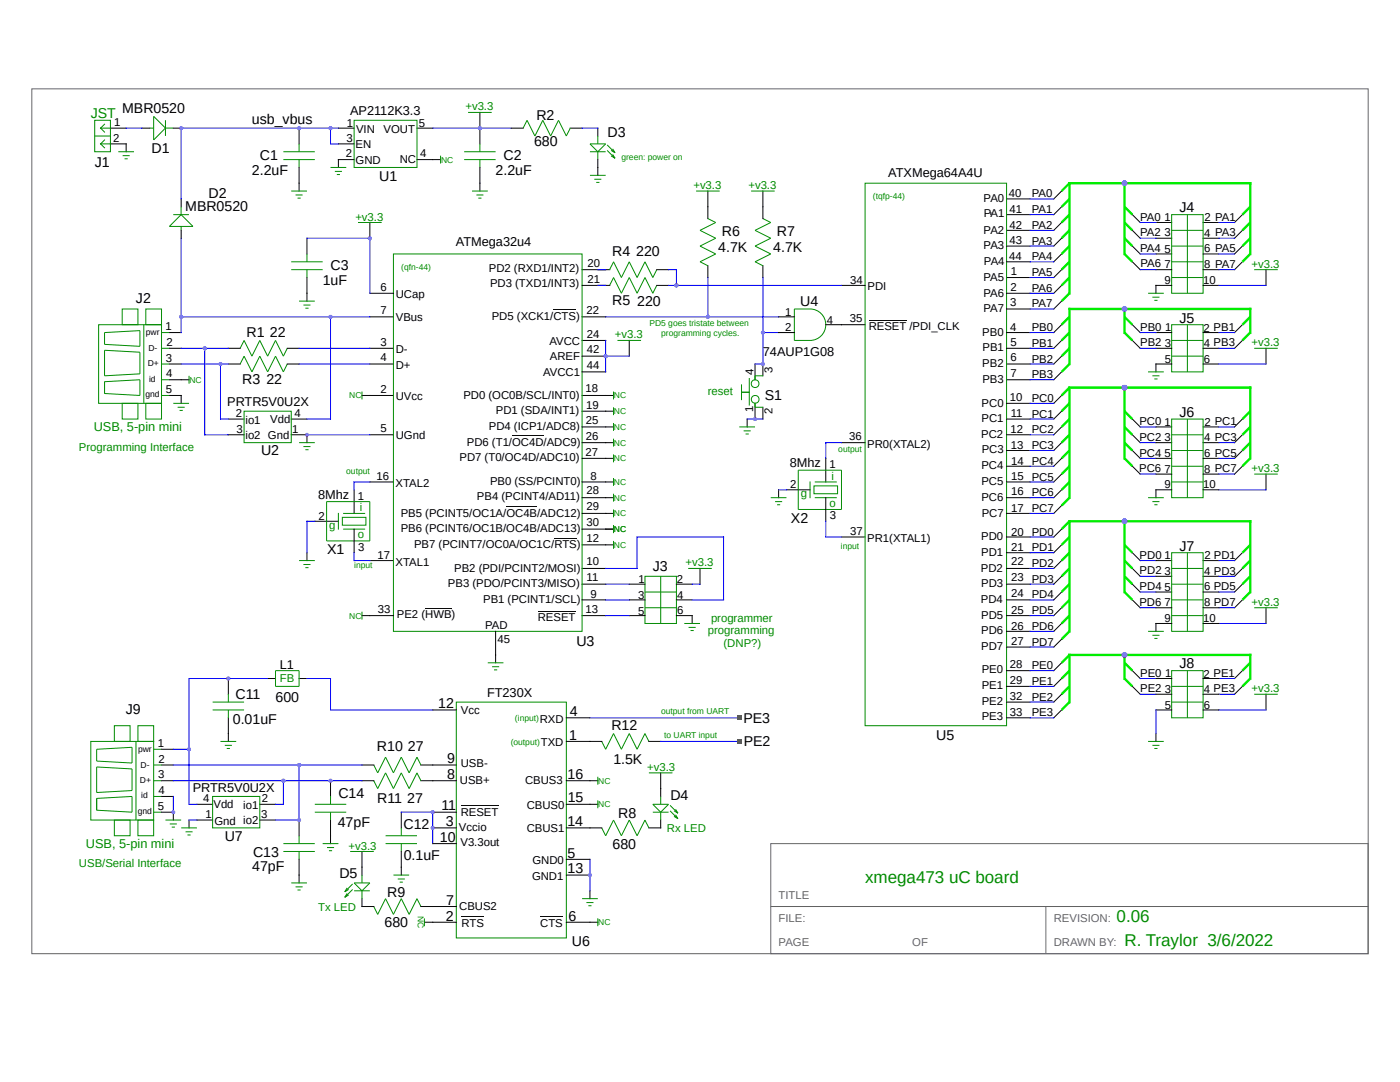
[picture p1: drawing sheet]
<svg xmlns="http://www.w3.org/2000/svg" width="279mm" height="216mm" viewBox="0 0 279 216" stroke-linecap="round" stroke-linejoin="round" font-family="sans-serif">
<path d="M6.4 17.7h266.6v172.6h-266.6zM153.8 168.3h119.2v22h-119.2zM153.8 180.9h119.2M208.7 180.9v9.4" fill="none" stroke="#666" stroke-width=".2"/>
<g fill="none" stroke="#000" stroke-width=".2">
<path d="M22 25.6h3.2M22 28.7h3.2v1.6M28.3 25.6h1.6M34.6 25.6h1.6M36.2 39.7v1.6M59.7 25.6v3.1M59.7 33.4v4.7M67.5 25.6h3.2M67.5 28.7h3.2M70.7 31.8h-3.2v1.6M83.2 25.6h3.2M83.2 31.8h4.7"/>
<path d="M95.8 22.4v6.3M95.8 33.4v4.7M102 25.6h2.4M113.8 25.6h2.4M119.3 25.6v1.5M119.3 31.8v3.2M141.3 38.1v5.5M152.3 38.1v5.5M200.9 39.7h4.7M211.9 38.1l-1.6 1.6M36.2 46v1.5M61.3 47.5v3.2"/>
<path d="M61.3 55.4v4.7M73.8 58.5h4.7M73.8 44.4v3.1M116.2 56.9h5.5M116.2 53.8h5.5M131.1 56.9h2.3M131.1 53.8h2.3M141.3 53v2.4M152.3 53v2.4M167.9 56.9h4.7M197.7 42.4v.4M200.9 42.8h4.7"/>
<path d="M200.9 46h4.7M200.9 55.4h4.7M200.9 52.2h4.7M200.9 58.5h4.7M200.9 49.1h4.7M211.9 41.3l-1.6 1.5M211.9 47.5l-1.6 1.6M211.9 44.4l-1.6 1.6M211.9 56.9l-1.6 1.6M211.9 53.8l-1.6 1.6M211.9 50.7l-1.6 1.5M226 42.8l1.6 1.6"/>
<path d="M226 46l1.6 1.5M226 49.1l1.6 1.6M226 52.2l1.6 1.6M230.7 44.4h3.1M230.7 47.5h3.1M230.7 50.7h3.1M230.7 53.8h3.1M233.8 56.9h-3.1v1.6M240.1 56.9h3.1M240.1 44.4h3.1M240.1 47.5h3.1M240.1 50.7h3.1"/>
<path d="M240.1 53.8h3.1M247.9 42.8l-1.5 1.6M247.9 46l-1.5 1.5M247.9 49.1l-1.5 1.6M247.9 52.2l-1.5 1.6M252.7 53.8v3.1M33.8 72.6h2.4M33.8 75.8h3.9M33.8 66.4h2.4M33.8 69.5h2.4M33.8 78.9h2.4v1.6M45.6 72.6h2.4"/>
<path d="M45.6 69.5h2.4M57.3 72.6h2.4M57.3 69.5h2.4M72.2 78.9h6.3M73.8 72.6h4.7M73.8 69.5h4.7M73.8 63.2h4.7M110.4 61.8h4.6M116.2 78.9h6.2M116.2 63.2h4.7M116.2 67.9h4.7M116.2 71.1h4.7"/>
<path d="M116.2 74.2h4.7M125.6 67.9v3.2M150.7 72.6v3.2M152.3 72.6v2.4M155.4 66.4h3.1M155.4 63.2h3.1M164.8 64.8h7.8M173.4 63.9h7.5M200.9 72.6h4.7M200.9 75.8h4.7M200.9 61.7h4.7M200.9 66.4h4.7"/>
<path d="M200.9 69.5h4.7M211.9 60.1l-1.6 1.6M211.9 78.9l-1.6 1.6M211.9 64.8l-1.6 1.6M211.9 67.9l-1.6 1.6M211.9 74.2l-1.6 1.6M211.9 71.1l-1.6 1.5M226 64.8l1.6 1.6M226 67.9l1.6 1.6M230.7 66.4h3.1M230.7 69.5h3.1M233.8 72.6h-3.1v1.6"/>
<path d="M240.1 72.6h3.1M240.1 66.4h3.1M240.1 69.5h3.1M247.9 64.8l-1.5 1.6M247.9 67.9l-1.5 1.6M252.7 69.5v3.1M45.6 86.8h3.1M45.6 83.6h3.1M58.1 86.8h3.2v1.5M58.1 83.6h3.2M70.7 97.7v4.7M73.8 86.8h4.7"/>
<path d="M73.8 96.2h4.7M102.2 86.9h6.3M116.2 88.3h6.2M116.2 99.3h6.2M116.2 96.2h6.2M116.2 82h6.2M116.2 85.2h6.2M116.2 91.5h6.2M149.1 83.6v1.6M150.7 80.5v3.1M152.3 81.3v2.3M155.4 97.7v1.6"/>
<path d="M157 97.7h4.7M164.8 91.5v4.7M164.8 99.3v4.7M167.9 88.3h4.7M200.9 86.8h4.7M200.9 89.9h4.7M200.9 80.5h4.7M200.9 83.6h4.7M200.9 99.3h4.7M200.9 93h4.7M200.9 96.2h4.7M211.9 82l-1.6 1.6"/>
<path d="M211.9 88.3l-1.6 1.6M211.9 85.2l-1.6 1.6M211.9 97.7l-1.6 1.6M211.9 94.6l-1.6 1.6M211.9 91.5l-1.6 1.5M226 83.6l1.6 1.6M226 86.8l1.6 1.5M226 89.9l1.6 1.6M226 93l1.6 1.6M230.7 88.3h3.1M230.7 85.2h3.1M230.7 91.5h3.1"/>
<path d="M230.7 94.6h3.1M233.8 97.7h-3.1v1.6M240.1 88.3h3.1M240.1 85.2h3.1M240.1 91.5h3.1M240.1 97.7h3.1M240.1 94.6h3.1M247.9 83.6l-1.5 1.6M247.9 86.8l-1.5 1.5M247.9 89.9l-1.5 1.6M247.9 93l-1.5 1.6M252.7 94.6v3.1"/>
<path d="M61.3 110.3v1.6M62.8 104h4.7M70.7 105.6v4.7M73.8 111.9h4.7M101.1 101.1h6.1M110.6 107.4h4.5M116.2 102.4h6.2M116.2 116.6h4.7M116.2 119.7h4.7M116.2 113.4h4.7M116.2 108.7h6.2M116.2 105.6h6.2"/>
<path d="M125.6 116.6h3.1M125.6 119.7h3.1M135 116.6h3.1M135 119.7h3.1M139.7 113.4v3.2M167.9 107.2h4.7M200.9 107.2h4.7M200.9 102.4h4.7M200.9 116.6h4.7M200.9 119.7h4.7M200.9 110.3h4.7M200.9 113.4h4.7"/>
<path d="M211.9 100.9l-1.6 1.5M211.9 105.6l-1.6 1.6M211.9 108.7l-1.6 1.6M211.9 115l-1.6 1.6M211.9 111.9l-1.6 1.5M211.9 118.1l-1.6 1.6M226 110.3l1.6 1.6M226 113.4l1.6 1.6M226 116.6l1.6 1.5M226 119.7l1.6 1.6M230.7 111.9h3.1M230.7 115h3.1"/>
<path d="M230.7 118.1h3.1M240.1 111.9h3.1M240.1 115h3.1M240.1 118.1h3.1M247.9 110.3l-1.5 1.6M247.9 113.4l-1.5 1.6M247.9 116.6l-1.5 1.5M247.9 119.7l-1.5 1.6M45.6 135.4v3.1M53.4 135.4h1.6M59.7 135.4h1.6M72.2 122.8h6.3"/>
<path d="M84.9 121.4h5.2M98.9 126v6.3M107.3 121.9h7.5M116.2 122.8h4.7M125.6 122.8h3.1M135 122.8h3.1v1.6M200.9 129.1h4.7M200.9 122.8h4.7M200.9 126h4.7M200.9 137h4.7M200.9 133.8h4.7M211.9 127.5l-1.6 1.6"/>
<path d="M211.9 124.4l-1.6 1.6M211.9 121.3l-1.6 1.5M211.9 132.3l-1.6 1.5M211.9 135.4l-1.6 1.6M211.9 138.5l-1.6 1.6M226 133.8l1.6 1.6M226 137l1.6 1.5M230.7 121.3h3.1M230.7 135.4h3.1M230.7 138.5h3.1M233.8 124.4h-3.1v1.6M240.1 124.4h3.1"/>
<path d="M240.1 121.3h3.1M240.1 135.4h3.1M240.1 138.5h3.1M247.9 133.8l-1.5 1.6M247.9 137l-1.5 1.5M252.7 121.3v3.1M252.7 138.5v3.2M32.2 152.6h2.4M32.2 155.8h2.4M32.2 158.9h2.4M32.2 149.5h2.4M45.6 143.2v4.7"/>
<path d="M66 155.8v3.1M72.2 152.6h2.4M72.2 155.8h2.4M84 152.6h7.1M84 155.8h7.1M86.4 141.7h4.7M113 143.2h4.7M113 155.8h6.3M113 147.9h7.1M129.5 147.9h2.4M131.9 154.2v4.7M200.9 140.1h4.7"/>
<path d="M200.9 143.2h4.7M211.9 141.7l-1.6 1.5M230.7 146.4v1.5M230.7 141.7h3.1M240.1 141.7h3.1M32.2 162.1h2.4v1.5M37.7 163.6v1.6M39.3 163.6h3.1M39.3 160.5h3.1M51.8 163.6h3.2M51.8 160.5h3.2M59.7 163.6v3.2"/>
<path d="M59.7 171.5v4.7M66 163.6v4.7M72.2 169.9v4.7M72.2 179.3v1.6h2.4M80.1 162.1v3.1M80.1 169.9v4.7M86.4 165.2h4.7M86.4 162.1h4.7M86.4 168.3h4.7M91.9 160.8h7.6M113 165.2h7.1M113 160.5h6.3"/>
<path d="M113 171.5h4.7M113 174.6h4.7M117.7 177.7v1.6M131.9 163.6v1.6h-2.4M84 180.9h7.1M84.8 184h6.3M92.1 183h4.5M107.8 182.9h4.5M113 184h6.3"/>
</g>
<g fill="none" stroke="#008b00" stroke-width=".2">
<path d="M18.9 24h3.1v6.3h-3.1zM18.9 27.1h3.1M20.1 28.7h1.9M20.1 25.6h1.9M20.1 25.6l.8 .8M20.1 28.7l.8 .8M20.9 24.8l-.8 .8M20.9 27.9l-.8 .8M23.6 30.3h3.1M24.5 31.1h1.4M24.9 31.7h.6M29.9 25.6h.8"/>
<path d="M30.7 23.2l2.3 2.4-2.3 2.3zM33 24v3.1M33 25.6h1.6M56.6 30.3h6.2M56.6 31.8h6.2M58.1 38.1h3.2M59 38.9h1.4M59.4 39.5h.6M59.7 28.7v1.6M59.7 31.8v1.6M66 33.4h3.1M66.8 34.2h1.4"/>
<path d="M67.2 34.8h.6M70.7 24h12.5v9.4h-12.5zM87.9 31.1v1.5M92.6 30.3h6.3M92.6 31.8h6.3M93.4 22.4h4.7M94.2 38.1h3.1M95.1 38.9h1.4M95.5 39.5h.6M95.8 28.7v1.6M95.8 31.8v1.6M104.4 25.6l.8-1.6 1.6 3.1 1.5-3.1 1.6 3.1 1.6-3.1 1.5 3.1 .8-1.5"/>
<path d="M117.7 30.3h3.2M117.7 28.7h3.2l-1.6 1.6zM117.7 35h3.2M118.6 35.8h1.4M119 36.4h.6M119.3 27.1v1.6M119.3 30.3v1.5M121.2 28.9l1.5 1.6M121.2 30l1.5 1.6M122 30l.7 .5M122 31.1l.7 .5M122.3 29.7l.4 .8"/>
<path d="M122.3 30.8l.4 .8M138.9 38.1h4.7M149.9 38.1h4.7M172.6 36.6h28.3v108.2h-28.3zM34.6 42.8h3.1M36.1 42.8l2.4 2.4h-4.7zM36.1 41.3v1.5M36.2 45.2l-.1 .8M58.1 52.2h6.3M58.1 53.8h6.3M61.3 50.7v1.5M61.3 53.8v1.6"/>
<path d="M71.5 44.4h4.7M78.5 50.7h37.7v75.3h-37.7zM121.7 56.9l.7-1.5 1.6 3.1 1.6-3.1 1.5 3.1 1.6-3.1 1.6 3.1 .8-1.6M121.7 53.8l.7-1.6 1.6 3.2 1.6-3.2 1.5 3.2 1.6-3.2 1.6 3.2 .8-1.6M141.3 43.6l1.5 .8-3.1 1.6 3.1 1.5-3.1 1.6 3.1 1.6-3.1 1.5 1.6 .8M152.3 43.6l1.5 .8-3.1 1.6 3.1 1.5-3.1 1.6 3.1 1.6-3.1 1.5 1.6 .8M229.1 58.5h3.2M230 59.3h1.4M230.4 59.9h.6M233.8 42.8h6.3v15.7h-6.3zM233.8 55.4h6.3M233.8 46h6.3"/>
<path d="M233.8 49.1h6.3M233.8 52.2h6.3M237 42.8v15.7M250.3 53.8h4.7M19.7 64.8h12.5v15.7h-12.5zM20.9 66.4l7-.4v3.1l-7-.4zM20.9 69.9l7 .4v4.3l-7 .4zM20.9 76.2l7-.4v3.1l-7-.4zM24.4 61.7h3.1v3.1h-3.1zM28.7 64.8v15.7M29.1 61.7h3.1v3.1h-3.1zM32.2 69.5h1.6"/>
<path d="M32.2 66.4h1.6M32.2 72.6h1.6M32.2 75.8h1.6M32.2 78.9h1.6M37.7 75v1.6M48.7 71.1l1.6 3.1 1.5-3.1 1.6 3.1 1.6-3.1 1.6 3.1 .7-1.6M48.7 67.9l1.6 3.2 1.5-3.2 1.6 3.2 1.6-3.2 1.6 3.2 .7-1.6M48.7 71.1l-.8 1.5M48.7 67.9l-.8 1.6M59.7 60.1h3.1M60.6 60.9h1.4M60.9 61.5h.7"/>
<path d="M72.2 78.1v1.6M122.4 78.1v1.6M123.2 67.9h4.7M148 78.3h1.6M148 76.7v3.1M149.5 75.4v5.5M152.3 75h-1.6v.8M158.5 61.7h3.2a3.1 3.1 0 0 1 3.1 3.1 3.1 3.1 0 0 1-3.1 3.1h-3.2zM229.1 74.2h3.2M230 75h1.4M230.4 75.6h.6M233.8 64.8h6.3v9.4h-6.3z"/>
<path d="M233.8 67.9h6.3M233.8 71.1h6.3M237 64.8v9.4M250.3 69.5h4.7M24.4 80.5h3.1v3.1h-3.1zM29.1 80.5h3.1v3.1h-3.1zM34.6 80.5h3.1M35.5 81.3h1.4M35.8 81.9h.7M48.7 82h9.4v6.3h-9.4zM59.7 88.3h3.1M60.6 89.1h1.4"/>
<path d="M60.9 89.7h.7M122.4 81.3v1.5M122.4 84.4v1.6M122.4 87.5v1.6M122.4 90.7v1.5M122.4 95.4v1.6M122.4 98.5v1.6M147.5 85.2h3.2M148.4 86h1.4M148.8 86.6h.6M150.7 80.5v.8h1.6M153.8 99.3h3.2"/>
<path d="M159.3 93.8h8.6v7.9h-8.6zM161.7 96.2v3.1M162.4 97h4.8v1.5h-4.8zM162.6 99.3h4.4M162.6 96.2h4.4M229.1 99.3h3.2M233.8 83.6h6.3v15.7h-6.3zM233.8 96.2h6.3M233.8 86.8h6.3M233.8 89.9h6.3M233.8 93h6.3M237 83.6v15.7"/>
<path d="M250.3 94.6h4.7M59.7 111.9h3.1M60.6 112.6h1.4M60.9 113.3h.7M65.2 100.1h8.6v7.8h-8.6zM67.5 102.4v3.2M68.3 103.2h4.7v1.6h-4.7zM68.5 102.4h4.4M68.5 105.6h4.4M122.4 101.7v1.5M122.4 104.8v1.6M122.4 107.9v1.6"/>
<path d="M128.7 115h6.3v9.4h-6.3zM128.7 118.1h6.3M131.9 115v9.4M137.3 113.4h4.8M154.7 100.1h1.4M155.1 100.7h.6M230 100.1h1.4M230.4 100.7h.6M233.8 110.3h6.3v15.7h-6.3zM233.8 113.4h6.3M233.8 116.6h6.3M233.8 119.7h6.3"/>
<path d="M237 110.3v15.7M45.6 138.5v1.6M55 133.8h4.7v3.2h-4.7zM72.2 122.1v1.5M97.3 132.3h3.2M98.2 133h1.4M98.6 133.7h.6M128.7 121.3h6.3M136.6 124.4h3.1M137.4 125.2h1.4M137.8 125.8h.6M229.1 126h3.2"/>
<path d="M230 126.8h1.4M230.4 127.4h.6M233.8 133.8h6.3v9.4h-6.3zM233.8 122.8h6.3M233.8 137h6.3M237 133.8v9.4M250.3 121.3h4.7M250.3 138.5h4.7M18.1 147.9h12.6v15.7h-12.6zM19.3 149.5l7.1-.4v3.2l-7.1-.4zM19.3 153l7.1 .4v4.3l-7.1 .4zM19.3 159.3l7.1-.4v3.2l-7.1-.4z"/>
<path d="M22.8 144.8h3.2v3.1h-3.2zM27.1 147.9v15.7M27.5 144.8h3.2v3.1h-3.2zM30.7 149.5h1.5M30.7 152.6h1.5M30.7 155.8h1.5M30.7 158.9h1.5M42.4 158.9h9.4v6.3h-9.4zM42.4 140.1h6.3M42.4 141.7h6.3M44 147.9h3.1M44.9 148.7h1.4"/>
<path d="M45.3 149.4h.6M45.6 141.7v1.5M66 158.9v1.6M74.6 152.6l.8 1.6 1.5-3.1 1.6 3.1 1.6-3.1 1.6 3.1 1.5-3.1 .8 1.5M74.6 155.8l.8 1.6 1.5-3.2 1.6 3.2 1.6-3.2 1.6 3.2 1.5-3.2 .8 1.6M91.1 140.1h21.9v47.1h-21.9zM119.3 155v1.6M119.3 159.7v1.6M120.1 147.9l.8 1.6 1.5-3.1 1.6 3.1 1.6-3.1 1.5 3.1 1.6-3.1 .8 1.5M129.5 154.2h4.7M131.9 158.9v1.6M229.1 147.9h3.2"/>
<path d="M230 148.7h1.4M230.4 149.4h.6M233.8 140.1h6.3M22.8 163.6h3.2v3.2h-3.2zM27.5 163.6h3.2v3.2h-3.2zM30.7 162.1h1.5M33 163.6h3.2M33.9 164.4h1.4M34.3 165h.6M36.2 165.2h3.1M37 166h1.4M37.4 166.6h.6"/>
<path d="M56.6 168.3h6.2M56.6 169.9h6.2M58.1 176.2h3.2M59 177h1.4M59.4 177.6h.6M59.7 166.8v1.5M59.7 169.9v1.6M62.8 160.5h6.3M62.8 162.1h6.3M64.4 168.3h3.1M65.3 169.1h1.4M65.7 169.7h.6"/>
<path d="M66 162.1v1.5M69.3 177.2l-.5 .8M69.3 178.3l-.5 .7M69.6 177.5l-.8 .5M69.6 178.6l-.8 .4M69.9 169.9h4.7M70.4 176.4l-1.6 1.6M70.4 177.5l-1.6 1.5M70.7 176.2h3.1l-1.6 1.5zM70.7 177.7h3.1M72.2 174.6v1.6M72.2 177.7v1.6"/>
<path d="M76.9 168.3h6.3M76.9 166.8h6.3M78.5 174.6h3.2M79.4 175.4h1.4M79.8 176h.6M80.1 165.2v1.6M80.1 168.3v1.6M116.2 179.3h3.1M120.1 165.2l.8 1.6 1.5-3.2 1.6 3.2 1.6-3.2 1.5 3.2 1.6-3.2 .8 1.6M130.3 160.5h3.1l-1.5 1.6zM130.3 162.1h3.1M131.9 162.1v1.5"/>
<path d="M133.7 160.7l1.6 1.6M133.7 161.8l1.6 1.6M134.5 161.8l.8 .5M134.5 162.9l.8 .5M134.8 161.5l.5 .8M134.8 162.6l.5 .8M74.6 180.9l.8 1.6 1.5-3.2 1.6 3.2 1.6-3.2 1.6 3.2 1.5-3.2 .8 1.6M84.7 183.3v1.5M117 180.1h1.4M117.4 180.7h.6M119.3 183.2v1.6"/>
<circle cx="150.7" cy="76.6" r=".77"/>
<circle cx="150.7" cy="79.7" r=".77"/>
</g>
<g fill="none" stroke="#0e0" stroke-width=".47">
<path d="M213.4 36.6h36.1v14.1l-1.6 1.5M213.4 36.6l-1.5 1.5M213.4 39.7l-1.5 1.6M213.4 36.6v21.9l-1.5 1.6M224.4 36.6v14.1l1.6 1.5M213.4 46l-1.5 1.5M213.4 42.8l-1.5 1.6M213.4 55.4l-1.5 1.5M213.4 52.2l-1.5 1.6M213.4 49.1l-1.5 1.6M224.4 41.3l1.6 1.5M224.4 44.4l1.6 1.6"/>
<path d="M224.4 47.5l1.6 1.6M249.5 41.3l-1.6 1.5M249.5 44.4l-1.6 1.6M249.5 47.5l-1.6 1.6M213.4 77.3v22l-1.5 1.6M213.4 77.3h36.1v14.2l-1.6 1.5M213.4 77.3l-1.5 1.6M213.4 63.2l-1.5 1.6M213.4 66.4l-1.5 1.5M213.4 69.5l-1.5 1.6M224.4 61.7v4.7l1.6 1.5M224.4 77.3v14.2l1.6 1.5"/>
<path d="M224.4 63.2l1.6 1.6M247.9 67.9l1.6-1.5v-4.7h-36.1v10.9l-1.5 1.6M249.5 63.2l-1.6 1.6M213.4 80.5l-1.5 1.5M213.4 86.8l-1.5 1.5M213.4 83.6l-1.5 1.6M213.4 96.2l-1.5 1.5M213.4 93l-1.5 1.6M213.4 89.9l-1.5 1.6M224.4 82l1.6 1.6M224.4 85.2l1.6 1.6M224.4 88.3l1.6 1.6"/>
<path d="M249.5 82l-1.6 1.6M249.5 85.2l-1.6 1.6M249.5 88.3l-1.6 1.6M213.4 104v22l-1.5 1.5M213.4 104h36.1v14.1l-1.6 1.6M213.4 104l-1.5 1.6M213.4 107.2l-1.5 1.5M213.4 113.4l-1.5 1.6M213.4 110.3l-1.5 1.6M213.4 119.7l-1.5 1.6M213.4 116.6l-1.5 1.5M224.4 104v14.1l1.6 1.6"/>
<path d="M224.4 108.7l1.6 1.6M224.4 111.9l1.6 1.5M224.4 115l1.6 1.6M249.5 108.7l-1.6 1.6M249.5 111.9l-1.6 1.5M249.5 115l-1.6 1.6M213.4 130.7v9.4l-1.5 1.6M213.4 130.7h36.1v4.7l-1.6 1.6M213.4 122.8l-1.5 1.6M213.4 130.7l-1.5 1.6M213.4 133.8l-1.5 1.6M213.4 137l-1.5 1.5"/>
<path d="M224.4 130.7v4.7l1.6 1.6M224.4 132.3l1.6 1.5M249.5 132.3l-1.6 1.5"/>
</g>
<g fill="none" stroke="#00f" stroke-width=".2">
<path d="M25.2 25.6h3.1M66 25.6v3.1h1.5M67.5 25.6h-31.3v14.1M86.4 25.6h15.6M116.2 25.6h3.1M205.6 39.7h4.7M36.2 47.5v18.9M61.3 47.5h12.5v11M119.3 53.8h1.6M119.3 56.9h1.6M133.4 53.8h1.6v3.1M133.4 56.9h34.5"/>
<path d="M141.3 55.4v7.8M152.3 55.4v17.2h-1.6M205.6 42.8h4.7M205.6 46h4.7M205.6 49.1h4.7M205.6 52.2h4.7M205.6 55.4h4.7M205.6 58.5h4.7M227.6 44.4h3.1M227.6 53.8h3.1M227.6 47.5h3.1M227.6 50.7h3.1"/>
<path d="M243.2 44.4h3.2M243.2 53.8h3.2M243.2 47.5h3.2M243.2 50.7h3.2M243.2 56.9h9.5M36.2 69.5h9.4M36.2 72.6h9.4M36.2 63.2h37.6M40.9 69.5v17.3h4.7M44 72.6v11h1.6M59.7 69.5h14.1M59.7 72.6h14.1"/>
<path d="M66 63.2v20.4h-4.7M120.9 63.2h34.5M120.9 67.9v6.3M120.9 71.1h4.7M152.3 66.4h3.1M205.6 66.4h4.7M205.6 69.5h4.7M205.6 72.6h4.7M205.6 61.7h4.7M205.6 75.8h4.7M227.6 66.4h3.1M227.6 69.5h3.1"/>
<path d="M243.2 66.4h3.2M243.2 69.5h3.2M243.2 72.6h9.5M61.3 86.8h12.5M73.8 96.2h-3.1v1.5M149.1 83.6h3.2M155.4 97.7h1.6M167.9 88.3h-3.1v3.2M205.6 96.2h4.7M205.6 86.8h4.7M205.6 83.6h4.7M205.6 80.5h4.7"/>
<path d="M205.6 89.9h4.7M205.6 93h4.7M205.6 99.3h4.7M227.6 85.2h3.1M227.6 88.3h3.1M227.6 91.5h3.1M227.6 94.6h3.1M243.2 85.2h3.2M243.2 88.3h3.2M243.2 91.5h3.2M243.2 94.6h3.2M243.2 97.7h9.5"/>
<path d="M62.8 104h-1.5v6.3M70.7 110.3v1.6h3.1M120.9 113.4h6.2v-6.2h17.3v12.5h-6.3M120.9 116.6h4.7M120.9 119.7h4.7M138.1 116.6h1.6M164.8 104v3.2h3.1M205.6 107.2h4.7M205.6 102.4h4.7M205.6 110.3h4.7M205.6 113.4h4.7M205.6 116.6h4.7"/>
<path d="M205.6 119.7h4.7M227.6 118.1h3.1M227.6 111.9h3.1M227.6 115h3.1M243.2 118.1h3.2M243.2 111.9h3.2M243.2 115h3.2M53.4 135.4h-15.7v25.1h1.6M61.3 135.4h4.7v6.3h20.4M120.9 122.8h4.7M205.6 133.8h4.7M205.6 137h4.7"/>
<path d="M205.6 122.8h4.7M205.6 126h4.7M205.6 129.1h4.7M227.6 121.3h3.1M227.6 135.4h3.1M227.6 138.5h3.1M243.2 121.3h3.2M243.2 124.4h9.5M243.2 135.4h3.2M243.2 138.5h3.2M34.6 158.9v3.2M34.6 149.5h3.1"/>
<path d="M34.6 152.6h37.6M34.6 155.8h37.6M56.6 155.8v4.7h-1.6M59.7 152.6v11h-4.7M117.7 143.2h29.8M131.9 147.9h15.6M205.6 140.1h4.7M205.6 143.2h4.7M230.7 141.7v4.7M243.2 141.7h9.5M37.7 163.6h1.6M80.1 162.1h6.3v6.2"/>
<path d="M117.7 171.5v6.2"/>
</g>
<g fill="#a020f0">
<circle cx="224.4" cy="36.6" r=".55"/>
<circle cx="224.4" cy="77.3" r=".55"/>
<circle cx="224.4" cy="104" r=".55"/>
<circle cx="224.4" cy="61.7" r=".55"/>
<circle cx="224.4" cy="130.7" r=".55"/>
<circle cx="120.9" cy="71.1" r=".4"/>
<circle cx="44" cy="72.6" r=".4"/>
<circle cx="40.9" cy="69.5" r=".4"/>
<circle cx="135" cy="57" r=".4"/>
<circle cx="66" cy="63.2" r=".4"/>
<circle cx="36.2" cy="63.2" r=".4"/>
<circle cx="61.3" cy="86.8" r=".4"/>
<circle cx="95.8" cy="25.6" r=".4"/>
<circle cx="59.7" cy="25.6" r=".4"/>
<circle cx="66" cy="25.6" r=".4"/>
<circle cx="36.2" cy="25.6" r=".4"/>
<circle cx="73.8" cy="47.5" r=".4"/>
<circle cx="152.2" cy="66.4" r=".4"/>
<circle cx="152.2" cy="72.6" r=".4"/>
<circle cx="141.3" cy="63.2" r=".4"/>
<circle cx="150.7" cy="83.6" r=".4"/>
<circle cx="45.6" cy="135.4" r=".4"/>
<circle cx="86.4" cy="165.2" r=".4"/>
<circle cx="86.4" cy="162.1" r=".4"/>
<circle cx="34.6" cy="162.1" r=".4"/>
<circle cx="37.7" cy="149.5" r=".4"/>
<circle cx="59.7" cy="152.6" r=".4"/>
<circle cx="59.7" cy="163.6" r=".4"/>
<circle cx="56.5" cy="155.8" r=".4"/>
<circle cx="66" cy="155.8" r=".4"/>
<circle cx="117.7" cy="174.6" r=".4"/>
</g>
<g fill="#f00">
<path d="M147.1 142.8h.9v.9h-.9z"/>
<path d="M147.1 147.5h.9v.9h-.9z"/>
</g>
<g fill="#a020f0">
<circle cx="120.9" cy="71.1" r=".4"/>
<circle cx="86.4" cy="165.2" r=".4"/>
<circle cx="117.7" cy="174.6" r=".4"/>
</g>
<g font-size="3.4" fill="#008b00">
<text x="172.6" y="176.2">xmega473 uC board</text>
<text x="222.8" y="184">0.06</text>
<text x="224.4" y="188.7">R. Traylor 3/6/2022</text>
</g>
<text font-size="2.8" fill="#008b00" x="18.1" y="23.6">JST</text>
<g font-size="2.8">
<text x="24.4" y="22.5">MBR0520</text>
<text x="107.1" y="24">R2</text>
<text x="50.3" y="24.8">usb_vbus</text>
<text x="106.6" y="29.1">680</text>
<text x="121.2" y="27.4">D3</text>
<text x="18.9" y="33.4">J1</text>
<text x="30.2" y="30.5">D1</text>
<text x="50.3" y="35">2.2uF</text>
<text x="51.8" y="31.8">C1</text>
<text x="98.9" y="35">2.2uF</text>
<text x="100.5" y="31.8">C2</text>
<text x="41.6" y="39.5">D2</text>
<text x="75.7" y="36.1">U1</text>
<text x="37" y="42">MBR0520</text>
<text x="144.1" y="47.1">R6</text>
<text x="155.1" y="47.1">R7</text>
<text x="235.4" y="42.4">J4</text>
<text x="66" y="53.8">C3</text>
<text x="122.2" y="51.1">R4</text>
<text x="127" y="51">220</text>
<text x="143.3" y="50.3">4.7K</text>
<text x="154.3" y="50.3">4.7K</text>
<text x="64.4" y="56.9">1uF</text>
<text x="27.1" y="60.4">J2</text>
<text x="122.2" y="60.9">R5</text>
<text x="127.1" y="61">220</text>
<text x="159.7" y="61.1">U4</text>
<text x="235.4" y="64.4">J5</text>
<text x="49.2" y="67.3">R1 22</text>
<text x="48.3" y="76.6">R3 22</text>
<text x="152.6" y="79.7">S1</text>
<text x="235.4" y="83.2">J6</text>
<text x="52.1" y="90.9">U2</text>
<text x="157.9" y="104.3">X2</text>
<text x="65.3" y="110.6">X1</text>
<text x="130.3" y="113.8">J3</text>
<text x="235.4" y="109.8">J7</text>
<text x="115" y="128.8">U3</text>
<text x="235.4" y="133.4">J8</text>
<text x="25.1" y="142.4">J9</text>
<text x="47" y="139.5">C11</text>
<text x="55" y="140.1">600</text>
<text x="87.5" y="141.3">12</text>
<text x="113.7" y="142.9">4</text>
<text x="46.5" y="144.4">0.01uF</text>
<text x="75.2" y="149.9">R10 27</text>
<text x="113.6" y="147.7">1</text>
<text x="122" y="145.8">R12</text>
<text x="148.4" y="144.2">PE3</text>
<text x="148.4" y="148.9">PE2</text>
<text x="186.8" y="147.7">U5</text>
<text x="89.2" y="152.3">9</text>
<text x="89.2" y="155.5">8</text>
<text x="113.2" y="155.4">16</text>
<text x="122.4" y="152.5">1.5K</text>
<text x="67.5" y="159.3">C14</text>
<text x="75.3" y="160.2">R11</text>
<text x="81.3" y="160.3">27</text>
<text x="88.1" y="161.6">11</text>
<text x="113.3" y="160.1">15</text>
<text x="133.8" y="159.6">D4</text>
<text x="44.8" y="167.8">U7</text>
<text x="67.4" y="164.9">47pF</text>
<text x="80.5" y="165.4">C12</text>
<text x="89" y="164.9">3</text>
<text x="113.2" y="164.8">14</text>
<text x="123.4" y="163.1">R8</text>
<text x="50.3" y="173.7">47pF</text>
<text x="50.5" y="171">C13</text>
<text x="80.6" y="171.6">0.1uF</text>
<text x="87.8" y="168">10</text>
<text x="113.3" y="171.1">5</text>
<text x="122.2" y="169.4">680</text>
<text x="67.7" y="175.2">D5</text>
<text x="77.3" y="178.9">R9</text>
<text x="113.3" y="174.2">13</text>
<text x="76.7" y="184.9">680</text>
<text x="88.9" y="183.7">2</text>
<text x="89" y="180.5">7</text>
<text x="113.4" y="183.7">6</text>
<text x="114.1" y="188.7">U6</text>
</g>
<g font-size="2.5">
<text x="69.9" y="23">AP2112K3.3</text>
<text x="177.3" y="35.4">ATXMega64A4U</text>
<text x="91" y="49.1">ATMega32u4</text>
<text x="152.3" y="71.1">74AUP1G08</text>
<text x="45.3" y="81.1">PRTR5V0U2X</text>
<text x="157.6" y="93.2">8Mhz</text>
<text x="63.5" y="99.5">8Mhz</text>
<text x="55.8" y="133.4">L1</text>
<text x="97.2" y="139">FT230X</text>
<text x="38.5" y="157.9">PRTR5V0U2X</text>
</g>
<g font-size="2.5" fill="#008b00">
<text x="18.7" y="86.1">USB, 5-pin mini</text>
<text x="17.1" y="169.2">USB, 5-pin mini</text>
</g>
<g font-size="2.3" fill="#008b00">
<text x="92.9" y="22">+v3.3</text>
<text x="138.4" y="37.7">+v3.3</text>
<text x="149.4" y="37.7">+v3.3</text>
<text x="70.9" y="44">+v3.3</text>
<text x="249.8" y="53.4">+v3.3</text>
<text x="122.7" y="67.5">+v3.3</text>
<text x="249.8" y="69.1">+v3.3</text>
<text x="141.3" y="78.9">reset</text>
<text x="15.8" y="89.9">Programming Interface</text>
<text x="165.9" y="95.8">i</text>
<text x="249.8" y="94.2">+v3.3</text>
<text x="159.8" y="99.2">g</text>
<text x="165.6" y="101.1">o</text>
<text x="65.7" y="105.5">g</text>
<text x="71.4" y="107.4">o</text>
<text x="71.8" y="102.1">i</text>
<text x="136.8" y="113">+v3.3</text>
<text x="141.9" y="124.1">programmer</text>
<text x="249.8" y="120.9">+v3.3</text>
<text x="141.3" y="126.6">programming</text>
<text x="144.4" y="129.1">(DNP?)</text>
<text x="55.9" y="136.1">FB</text>
<text x="249.8" y="138.1">+v3.3</text>
<text x="129.2" y="153.8">+v3.3</text>
<text x="133.1" y="166.1">Rx LED</text>
<text x="15.8" y="173">USB/Serial Interface</text>
<text x="69.5" y="169.5">+v3.3</text>
<text x="63.5" y="181.9">Tx LED</text>
</g>
<g font-size="2.3">
<text x="22.6" y="28.3">2</text>
<text x="22.8" y="25.2">1</text>
<text x="69.2" y="28.3">3</text>
<text x="69.2" y="25.3">1</text>
<text x="71" y="29.6">EN</text>
<text x="71" y="26.5">VIN</text>
<text x="76.6" y="26.5">VOUT</text>
<text x="83.6" y="25.3">5</text>
<text x="69" y="31.4">2</text>
<text x="71" y="32.8">GND</text>
<text x="79.8" y="32.5">NC</text>
<text x="83.9" y="31.4">4</text>
<text x="196.3" y="40.3">PA0</text>
<text x="201.4" y="39.4">40</text>
<text x="205.9" y="39.4">PA0</text>
<text x="196.3" y="46.7">PA2</text>
<text x="196.3" y="43.3">PA1</text>
<text x="201.5" y="42.6">41</text>
<text x="201.5" y="45.7">42</text>
<text x="205.9" y="42.5">PA1</text>
<text x="205.9" y="45.7">PA2</text>
<text x="227.6" y="44">PA0</text>
<text x="227.6" y="47.1">PA2</text>
<text x="232.4" y="44.1">1</text>
<text x="232.4" y="47.2">3</text>
<text x="240.3" y="47.3">4 PA3</text>
<text x="240.4" y="44.1">2 PA1</text>
<text x="117.2" y="53.3">20</text>
<text x="196.3" y="49.7">PA3</text>
<text x="196.4" y="52.9">PA4</text>
<text x="201.4" y="52">44</text>
<text x="201.5" y="48.8">43</text>
<text x="205.9" y="48.8">PA3</text>
<text x="205.9" y="51.9">PA4</text>
<text x="227.6" y="50.3">PA4</text>
<text x="227.6" y="53.4">PA6</text>
<text x="232.4" y="50.4">5</text>
<text x="232.4" y="53.5">7</text>
<text x="240.3" y="50.3">6 PA5</text>
<text x="240.3" y="53.5">8 PA7</text>
<text x="75.9" y="58">6</text>
<text x="79" y="59.4">UCap</text>
<text x="97.5" y="54.2">PD2 (RXD1/INT2)</text>
<text x="97.8" y="57.3">PD3 (TXD1/INT3)</text>
<text x="117.2" y="56.5">21</text>
<text x="169.6" y="56.7">34</text>
<text x="173.1" y="57.9">PDI</text>
<text x="196.3" y="56.1">PA5</text>
<text x="196.3" y="59.2">PA6</text>
<text x="201.6" y="58">2</text>
<text x="201.7" y="54.8">1</text>
<text x="205.9" y="55.1">PA5</text>
<text x="205.9" y="58.2">PA6</text>
<text x="232.4" y="56.7">9</text>
<text x="240.1" y="56.6">10</text>
<text x="33.1" y="65.9">1</text>
<text x="75.9" y="62.7">7</text>
<text x="79" y="64.1">VBus</text>
<text x="98.1" y="63.8">PD5 (XCK1/CTS)</text>
<text x="117" y="62.6">22</text>
<text x="156.7" y="63">1</text>
<text x="165" y="64.6">4</text>
<text x="169.6" y="64.3">35</text>
<text x="173.4" y="65.9">RESET /PDI_CLK</text>
<text x="196.3" y="62.3">PA7</text>
<text x="201.6" y="61.1">3</text>
<text x="201.6" y="66">4</text>
<text x="205.9" y="61.4">PA7</text>
<text x="227.6" y="66">PB0</text>
<text x="33.2" y="69">2</text>
<text x="75.9" y="69">3</text>
<text x="79" y="70.4">D-</text>
<text x="109.7" y="68.7">AVCC</text>
<text x="109.8" y="71.9">AREF</text>
<text x="117.1" y="67.4">24</text>
<text x="117.1" y="70.5">42</text>
<text x="156.7" y="66.1">2</text>
<text x="196" y="67.1">PB0</text>
<text x="196.1" y="70.1">PB1</text>
<text x="201.7" y="69.1">5</text>
<text x="205.9" y="66.1">PB0</text>
<text x="205.9" y="69.2">PB1</text>
<text x="227.6" y="69.1">PB2</text>
<text x="232.5" y="69.3">3</text>
<text x="232.5" y="66.1">1</text>
<text x="240.2" y="66.2">2 PB1</text>
<text x="240.3" y="69.3">4 PB3</text>
<text x="33.1" y="72.1">3</text>
<text x="33.2" y="75.2">4</text>
<text x="75.9" y="72.1">4</text>
<text x="79" y="73.5">D+</text>
<text x="108.4" y="75">AVCC1</text>
<text x="117.1" y="73.6">44</text>
<text x="150.4" y="74.7" transform="rotate(-90 150.4 74.7)">4</text>
<text x="154.2" y="74.4" transform="rotate(-90 154.2 74.4)">3</text>
<text x="196" y="73.3">PB2</text>
<text x="196.1" y="76.4">PB3</text>
<text x="201.6" y="72.1">6</text>
<text x="201.6" y="75.3">7</text>
<text x="205.9" y="72.3">PB2</text>
<text x="205.9" y="75.5">PB3</text>
<text x="232.5" y="72.4">5</text>
<text x="240.2" y="72.4">6</text>
<text x="33.1" y="78.4">5</text>
<text x="47.1" y="83.1">2</text>
<text x="58.8" y="83.2">4</text>
<text x="75.9" y="78.4">2</text>
<text x="79" y="79.8">UVcc</text>
<text x="92.5" y="79.6">PD0 (OC0B/SCL/INT0)</text>
<text x="98.9" y="82.6">PD1 (SDA/INT1)</text>
<text x="116.9" y="78.3">18</text>
<text x="117" y="81.5">19</text>
<text x="150.3" y="82.3" transform="rotate(-90 150.3 82.3)">1</text>
<text x="154.2" y="82.6" transform="rotate(-90 154.2 82.6)">2</text>
<text x="195.9" y="81.2">PC0</text>
<text x="201.5" y="80.1">10</text>
<text x="201.7" y="83.2">11</text>
<text x="205.9" y="80.2">PC0</text>
<text x="205.9" y="83.3">PC1</text>
<text x="47.2" y="86.3">3</text>
<text x="49" y="84.5">io1</text>
<text x="49" y="87.6">io2 Gnd</text>
<text x="53.9" y="84.3">Vdd</text>
<text x="58.3" y="86.4">1</text>
<text x="75.9" y="86.2">5</text>
<text x="79" y="87.7">UGnd</text>
<text x="93.2" y="88.9">PD6 (T1/OC4D/ADC9)</text>
<text x="97.6" y="85.7">PD4 (ICP1/ADC8)</text>
<text x="116.9" y="84.6">25</text>
<text x="116.9" y="87.8">26</text>
<text x="169.5" y="87.9">36</text>
<text x="173.1" y="89.3">PR0(XTAL2)</text>
<text x="195.8" y="87.4">PC2</text>
<text x="195.9" y="84.2">PC1</text>
<text x="201.7" y="86.3">12</text>
<text x="201.7" y="89.6">13</text>
<text x="205.9" y="86.5">PC2</text>
<text x="205.9" y="89.6">PC3</text>
<text x="227.4" y="84.8">PC0</text>
<text x="227.4" y="88">PC2</text>
<text x="232.4" y="84.9">1</text>
<text x="232.4" y="88">3</text>
<text x="240.3" y="88.1">4 PC3</text>
<text x="240.4" y="84.9">2 PC1</text>
<text x="75.1" y="95.7">16</text>
<text x="91.7" y="92.1">PD7 (T0/OC4D/ADC10)</text>
<text x="116.9" y="90.9">27</text>
<text x="117.9" y="95.9">8</text>
<text x="165.5" y="93.5">1</text>
<text x="195.9" y="93.7">PC4</text>
<text x="195.9" y="90.5">PC3</text>
<text x="201.8" y="92.7">14</text>
<text x="201.8" y="95.9">15</text>
<text x="205.9" y="92.7">PC4</text>
<text x="205.9" y="95.9">PC5</text>
<text x="227.4" y="94.2">PC6</text>
<text x="227.4" y="91.1">PC4</text>
<text x="232.4" y="91.2">5</text>
<text x="232.4" y="94.3">7</text>
<text x="240.3" y="91.1">6 PC5</text>
<text x="240.3" y="94.3">8 PC7</text>
<text x="71.4" y="99.7">1</text>
<text x="79" y="97.2">XTAL2</text>
<text x="95.2" y="99.8">PB4 (PCINT4/AD11)</text>
<text x="97.8" y="96.8">PB0 (SS/PCINT0)</text>
<text x="117.1" y="98.7">28</text>
<text x="117.1" y="101.8">29</text>
<text x="157.7" y="97.4">2</text>
<text x="195.9" y="99.9">PC6</text>
<text x="195.9" y="96.8">PC5</text>
<text x="201.8" y="98.9">16</text>
<text x="205.9" y="99">PC6</text>
<text x="232.4" y="97.5">9</text>
<text x="240.1" y="97.4">10</text>
<text x="63.6" y="103.7">2</text>
<text x="80" y="103.1">PB5 (PCINT5/OC1A/OC4B/ADC12)</text>
<text x="80" y="106.2">PB6 (PCINT6/OC1B/OC4B/ADC13)</text>
<text x="117.1" y="104.9">30</text>
<text x="165.6" y="103.6">3</text>
<text x="169.6" y="106.8">37</text>
<text x="195.8" y="107.8">PD0</text>
<text x="195.9" y="103.1">PC7</text>
<text x="201.8" y="102.1">17</text>
<text x="201.8" y="106.9">20 PD0</text>
<text x="205.9" y="102.1">PC7</text>
<text x="71.5" y="109.9">3</text>
<text x="75.3" y="111.5">17</text>
<text x="79" y="112.9">XTAL1</text>
<text x="82.6" y="109.3">PB7 (PCINT7/OC0A/OC1C/RTS)</text>
<text x="117.1" y="112.8">10</text>
<text x="117.1" y="108.1">12</text>
<text x="173.1" y="108.2">PR1(XTAL1)</text>
<text x="195.8" y="110.9">PD1</text>
<text x="201.8" y="112.8">22</text>
<text x="201.8" y="110">21 PD1</text>
<text x="205.9" y="113.1">PD2</text>
<text x="227.4" y="111.5">PD0</text>
<text x="232.4" y="111.6">1</text>
<text x="240.4" y="111.6">2 PD1</text>
<text x="89.4" y="117.1">PB3 (PDO/PCINT3/MISO)</text>
<text x="90.6" y="114.1">PB2 (PDI/PCINT2/MOSI)</text>
<text x="117.1" y="115.9">11</text>
<text x="117.9" y="119.4">9</text>
<text x="127.4" y="119.5">3</text>
<text x="127.4" y="116.3">1</text>
<text x="135.1" y="116.4">2</text>
<text x="135.2" y="119.5">4</text>
<text x="195.8" y="114">PD2</text>
<text x="195.8" y="117.2">PD3</text>
<text x="201.8" y="115.9">23</text>
<text x="201.8" y="119.1">24</text>
<text x="205.9" y="116.3">PD3</text>
<text x="205.9" y="119.4">PD4</text>
<text x="227.4" y="114.6">PD2</text>
<text x="227.4" y="117.7">PD4</text>
<text x="232.4" y="117.8">5</text>
<text x="232.4" y="114.7">3</text>
<text x="240.3" y="114.7">4 PD3</text>
<text x="240.3" y="117.8">6 PD5</text>
<text x="75.4" y="122.4">33</text>
<text x="79.2" y="123.4">PE2 (HWB)</text>
<text x="96.4" y="120.3">PB1 (PCINT1/SCL)</text>
<text x="96.8" y="125.5">PAD</text>
<text x="107.3" y="123.9">RESET</text>
<text x="116.9" y="122.3">13</text>
<text x="127.4" y="122.7">5</text>
<text x="135.1" y="122.6">6</text>
<text x="195.8" y="120.3">PD4</text>
<text x="195.8" y="123.5">PD5</text>
<text x="201.8" y="122.5">25 PD5</text>
<text x="201.8" y="125.6">26 PD6</text>
<text x="227.4" y="120.9">PD6</text>
<text x="232.4" y="121">7</text>
<text x="232.4" y="124.1">9</text>
<text x="240.1" y="124.1">10</text>
<text x="240.3" y="121">8 PD7</text>
<text x="99.3" y="128.4">45</text>
<text x="195.8" y="129.7">PD7</text>
<text x="195.8" y="126.6">PD6</text>
<text x="201.8" y="128.8">27</text>
<text x="205.9" y="128.8">PD7</text>
<text x="195.9" y="137.5">PE1</text>
<text x="195.9" y="134.4">PE0</text>
<text x="201.5" y="136.5">29</text>
<text x="201.5" y="133.4">28</text>
<text x="205.9" y="133.5">PE0</text>
<text x="205.9" y="136.7">PE1</text>
<text x="227.6" y="135">PE0</text>
<text x="232.5" y="135.2">1</text>
<text x="240.2" y="135.2">2 PE1</text>
<text x="92" y="142.4">Vcc</text>
<text x="195.9" y="140.6">PE2</text>
<text x="195.9" y="143.8">PE3</text>
<text x="201.5" y="139.6">32</text>
<text x="201.5" y="142.8">33</text>
<text x="205.9" y="139.8">PE2</text>
<text x="205.9" y="142.9">PE3</text>
<text x="227.6" y="138.1">PE2</text>
<text x="232.5" y="138.3">3</text>
<text x="232.5" y="141.5">5</text>
<text x="240.2" y="141.4">6</text>
<text x="240.3" y="138.3">4 PE3</text>
<text x="31.5" y="149.1">1</text>
<text x="107.7" y="144.2">RXD</text>
<text x="107.9" y="148.9">TXD</text>
<text x="31.5" y="155.3">3</text>
<text x="31.7" y="152.2">2</text>
<text x="92" y="153.1">USB-</text>
<text x="31.5" y="161.6">5</text>
<text x="31.6" y="158.4">4</text>
<text x="40.5" y="160.1">4</text>
<text x="42.6" y="161.2">Vdd</text>
<text x="48.6" y="161.4">io1</text>
<text x="52.2" y="160">2</text>
<text x="91.8" y="156.5">USB+</text>
<text x="104.8" y="156.4">CBUS3</text>
<text x="105.1" y="161.3">CBUS0</text>
<text x="41" y="163.3">1</text>
<text x="42.8" y="164.5">Gnd io2</text>
<text x="52.1" y="163.2">3</text>
<text x="91.6" y="165.8">Vccio</text>
<text x="91.9" y="162.8">RESET</text>
<text x="105.1" y="166">CBUS1</text>
<text x="91.9" y="168.9">V3.3out</text>
<text x="106.3" y="172.5">GND0</text>
<text x="106.2" y="175.5">GND1</text>
<text x="91.6" y="181.5">CBUS2</text>
<text x="92.1" y="184.9">RTS</text>
<text x="107.8" y="184.9">CTS</text>
</g>
<g font-size="2.3" fill="#666">
<text x="155.4" y="179.3">TITLE</text>
<text x="155.4" y="184">FILE:</text>
<text x="210.3" y="184">REVISION:</text>
<text x="155.4" y="188.7">PAGE</text>
<text x="182" y="188.7">OF</text>
<text x="210.3" y="188.7">DRAWN BY:</text>
</g>
<g font-size="1.7" fill="#008b00">
<text x="88" y="32.4">NC</text>
<text x="124" y="31.8">green: power on</text>
<text x="174.2" y="39.7">(tqfp-44)</text>
<text x="80.1" y="53.8">(qfn-44)</text>
<text x="129.6" y="65.1">PD5 goes tristate between</text>
<text x="132" y="67">programming cycles.</text>
<text x="37.8" y="76.4">NC</text>
<text x="69.7" y="79.5">NC</text>
<text x="122.5" y="82.6">NC</text>
<text x="122.5" y="79.5">NC</text>
<text x="122.5" y="85.8">NC</text>
<text x="122.5" y="88.9">NC</text>
<text x="69.1" y="94.6">output</text>
<text x="122.5" y="92">NC</text>
<text x="167.3" y="90.2">output</text>
<text x="122.5" y="96.8">NC</text>
<text x="122.5" y="99.9">NC</text>
<text x="122.5" y="103">NC</text>
<text x="122.5" y="106.2">NC</text>
<text x="70.7" y="113.4">input</text>
<text x="122.5" y="109.3">NC</text>
<text x="167.8" y="109.5">input</text>
<text x="69.7" y="123.4">NC</text>
<text x="102.8" y="143.9">(input)</text>
<text x="131.9" y="142.5">output from UART</text>
<text x="101.9" y="148.6">(output)</text>
<text x="132.5" y="147.3">to UART input</text>
<text x="119.4" y="161.1">NC</text>
<text x="119.4" y="156.4">NC</text>
<text x="83.4" y="182.8" transform="rotate(90 83.4 182.8)">NC</text>
<text x="119.4" y="184.6">NC</text>
</g>
<g font-size="1.7">
<text x="29.1" y="66.8">pwr</text>
<text x="29.6" y="70">D-</text>
<text x="29.5" y="73.1">D+</text>
<text x="29.7" y="76.2">id</text>
<text x="29.1" y="79.3">gnd</text>
<text x="27.5" y="150">pwr</text>
<text x="28.1" y="153.1">D-</text>
<text x="27.9" y="156.2">D+</text>
<text x="28.2" y="159.3">id</text>
<text x="27.5" y="162.4">gnd</text>
</g>
</svg>
